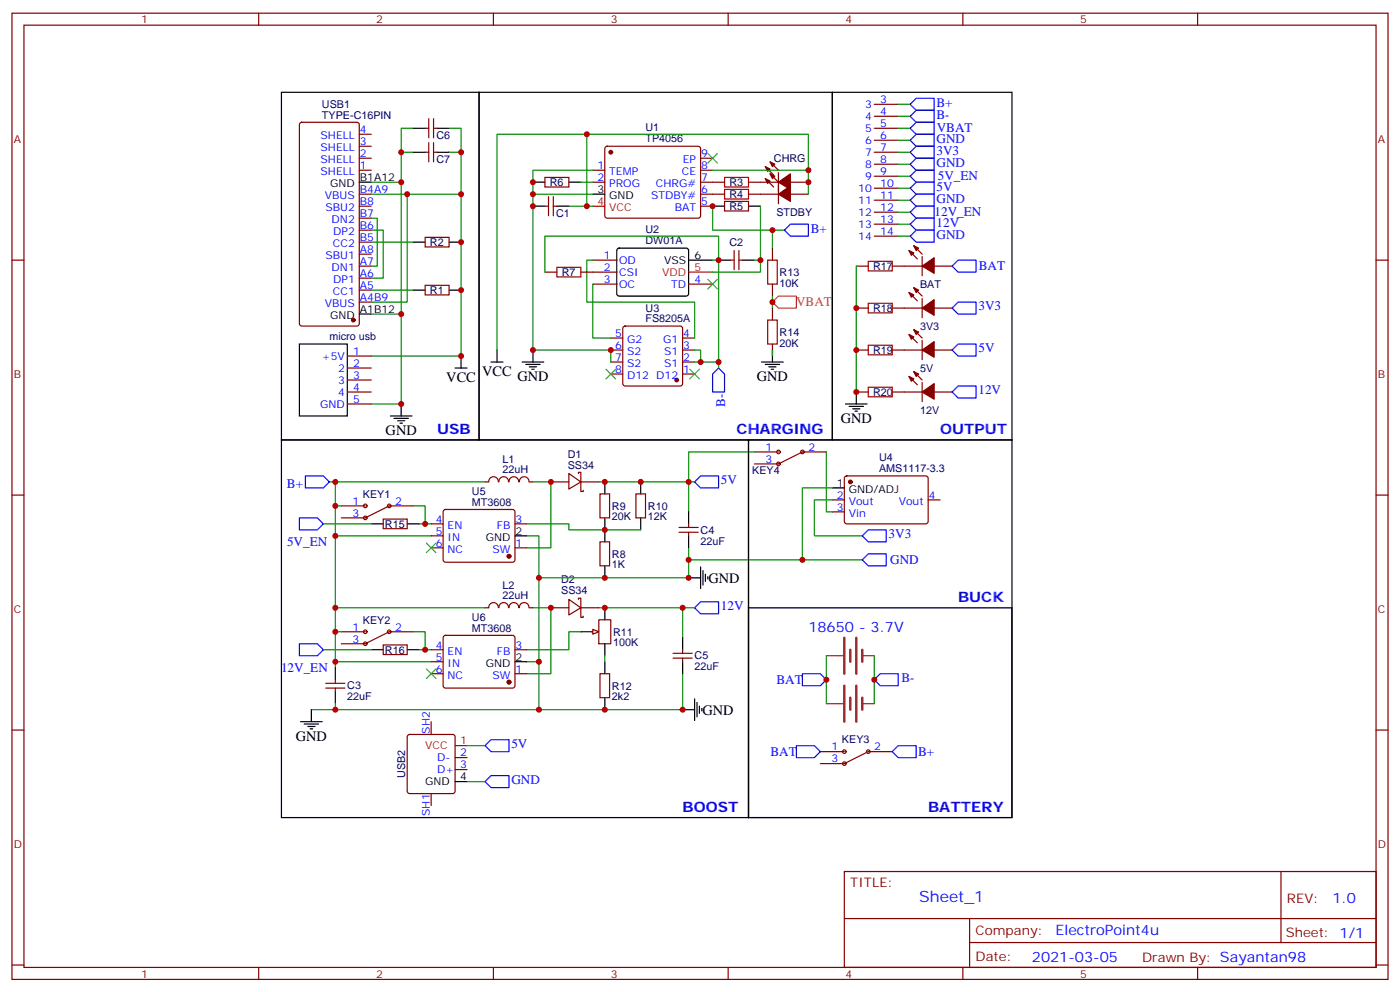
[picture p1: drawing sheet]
<svg xmlns="http://www.w3.org/2000/svg" width="412mm" height="292mm" viewBox="0 0 412 292" stroke-linecap="round" stroke-linejoin="round" font-family="sans-serif">
<g fill="none" stroke="#870000" stroke-width=".35">
<path d="M3.5 3.9h405.4v284.3h-405.4zM7.1 7.4h398.2v277.3h-398.2zM76.2 3.9v3.5M145.3 3.9v3.5M214.5 3.9v3.5M283.6 3.9v3.5M352.8 3.9v3.5M88.4 36.2l.5-.2h16.2l.7 .4v58.8l-.4 .7-16.5 .1-.7-.5v-58.8zM105.8 39.5h3.6M125.2 37.7h1.1M126.3 34.9v5.7M127.7 37.7h1.1"/>
<path d="M127.7 34.9v5.7M257.5 30.7h7.1M257.5 34.2h7.1M257.5 37.7h7.1M105.8 57.2h3.6M105.8 50.1h3.6M105.8 46.6h3.6M105.8 43h3.6M125.2 44.8h1.1M126.3 42v5.6M127.7 44.8h1.1M127.7 42v5.6"/>
<path d="M160.5 52.2h7.1v2.8h-7.1zM161.6 57.9v5.6M163 57.9v5.6M174.6 50.1h3.6M174.6 53.6h3.6M178.4 43.2l.5-.2h26.8l.5 .2 .2 .5-.1 20.1-.6 .4-27.1-.1-.4-.6v-19.8zM206.4 57.2h7M206.4 50.1h3.5M206.4 46.6h3.5M206.4 53.6h7M213.4 59.3h7.1v2.8h-7.1zM220.5 57.2h8.8"/>
<path d="M225.4 49l2.5 2.5M225.4 52.6l2.5 2.4M226.8 51.2l2.5 2.4h-8.8M226.8 47.6l2.5 2.5M229.3 50.8v9.2M232.8 57.2h5.3M232.8 53.6h5.3M257.5 41.3h7.1M257.5 44.8h7.1M257.5 48.3h7.1M257.5 51.9h7.1M257.5 55.4h7.1"/>
<path d="M257.5 58.9h7.1M3.5 76.6h3.6M105.8 78.3h3.6M105.8 74.8h3.6M105.8 71.3h3.6M105.8 67.7h3.6M105.8 64.2h3.6M105.8 60.7h3.6M125.2 69.8h7.1v2.9h-7.1zM160.5 60.7h1.1M163 60.7h1M174.6 76.6h7.1"/>
<path d="M206.4 60.7h3.5M215.2 76.6h1.1M216.3 73.7v5.7M217.7 76.6h1M217.7 73.7v5.7M227.5 73v3.6M252.2 78.3h3.6M257.5 62.4h7.1M257.5 66h7.1M257.5 69.5h7.1M262.8 78.3h8.8M267.8 73.7l2.4 2.5"/>
<path d="M269.2 72.3l2.4 2.5M271.6 75.5v5.6M275.2 78.3h5.3M405.3 76.6h3.6M105.8 88.9h3.6M105.8 85.4h3.6M105.8 81.8h3.6M125.2 84h7.1v2.8h-7.1zM174.6 80.1h7.1M174.6 83.6h7.1M179.9 99.5h3.5M183.7 96.2l.4-.2h16.3l.5 .2 .2 .5v16.2l-.3 .5-.4 .2h-16.3l-.4-.2-.3-.5v-16.2z"/>
<path d="M201.1 99.5h3.5M202.8 83.6h7.1M227.5 83.6v3.5M227.5 90.7v3.5M252.2 90.7h3.6M262.8 90.7h8.8M267.8 86.1l2.4 2.4M267.8 98.4l2.4 2.5M269.2 84.7l2.4 2.4M269.2 97l2.4 2.5M271.6 87.8v5.7M275.2 90.7h5.3"/>
<path d="M102.3 104.8h7.1M102.3 108.3h7.1M102.3 111.8h7.1M102.3 115.4h7.1M102.3 118.9h7.1M179.9 110.1h3.5M179.9 106.5h3.5M179.9 103h3.5M201.1 110.1h3.5M201.1 106.5h3.5M201.1 103h3.5M227.5 101.2v3.6"/>
<path d="M252.2 103h3.6M252.2 115.4h3.6M262.8 103h8.8M262.8 115.4h8.8M267.8 110.8l2.4 2.4M269.2 109.4l2.4 2.4M271.6 100.2v5.6M271.6 112.5v5.7M275.2 103h5.3M275.2 115.4h5.3M167.6 139.3l3.5 2.5-3.5 2.1zM170.4 139.3v-.3h.7v2.8"/>
<path d="M222.2 133h7.1M222.2 136.5h7.1M236.4 133h7M3.5 145.7h3.6M100.5 148.9h7.1M100.5 152.4h7.1M112.9 152.8h7v2.8h-7zM114.7 148.9h7M127 154.2h3.5M127 157.7h3.5M130.8 150.1l.4-.2h19.8l.5 .2 .2 .5-.1 14.4-.6 .5-20-.1-.5-.7v-14.1zM142.9 141.8h1"/>
<path d="M144 141.8a1.41 1.41 0 0 1 1.4-1.5 1.41 1.41 0 0 1 1.4 1.5M147 141.8a1.41 1.41 0 0 1 1.4-1.5 1.41 1.41 0 0 1 1.4 1.5M150 141.8a1.41 1.41 0 0 1 1.4-1.5 1.41 1.41 0 0 1 1.4 1.5M151.7 154.2h3.5M153 141.8a1.41 1.41 0 0 1 1.4-1.5 1.41 1.41 0 0 1 1.4 1.5M155.9 141.8h1.1M162.3 141.8h5.3M171.1 141.8v2.8h.7v-.3M171.1 141.8h5.3M176.7 145.3h2.9v7.1h-2.9zM176.7 159.5h2.9v7h-2.9zM187.3 145.3h2.8v7.1h-2.8z"/>
<path d="M200 156.6h5.7M200 155.2h5.7M202.8 154.2v1M202.8 156.6v1.1M245.2 147.1h3.5M245.2 150.6h3.5M248.9 140.3l.5-.2h23.6l.4 .7-.1 12.9-.6 .5-23.6-.1-.4-.6v-12.7zM273.4 147.1h3.5M405.3 145.7h3.6M127 161.2h3.5M142.9 178.9h1M144 178.8a1.41 1.41 0 0 1 1.4-1.5 1.41 1.41 0 0 1 1.4 1.5"/>
<path d="M147 178.8a1.41 1.41 0 0 1 1.4-1.5 1.41 1.41 0 0 1 1.4 1.5M150 178.8a1.41 1.41 0 0 1 1.4-1.5 1.41 1.41 0 0 1 1.4 1.5M151.7 161.2h3.5M153 178.8a1.41 1.41 0 0 1 1.4-1.5 1.41 1.41 0 0 1 1.4 1.5M155.9 178.9h1.1M162.3 178.9h5.3M167.6 176.4l3.5 2.5-3.5 2.1zM170.4 176.4v-.4h.7v2.9M171.1 178.9v2.8h.7v-.4M171.1 178.9h5.3M100.5 185.9h7.1M100.5 189.4h7.1"/>
<path d="M112.9 189.8h7v2.8h-7zM114.7 185.9h7M127 198.3h3.5M127 191.2h3.5M127 194.7h3.5M130.8 187.2l.4-.2h19.8l.5 .2 .2 .5-.1 14.4-.6 .4-20-.1-.5-.6v-14.1zM151.7 198.3h3.5M151.7 191.2h3.5M174.3 185.9h1.7M176.4 182.4h3.5v7h-3.5zM176.7 198.3h2.9v7h-2.9zM198.3 193.7h5.6"/>
<path d="M198.3 192.3h5.6M201.1 191.2v1.1M201.1 193.7v1M3.5 214.8h3.6M96 202.5h5.6M96 201.1h5.6M98.8 200v1.1M98.8 202.5v1.1M120.2 216.3l.5-.2h12.6l.5 .2 .3 .5v16l-.3 .5-.5 .2h-12.6l-.5-.2-.3-.5v-16zM127 212.4v3.5M405.3 214.8h3.6M127 233.5v3.6"/>
<path d="M134.1 223h3.5M134.1 226.5h3.5M241.7 221.2h7M241.7 224.7h7M255.8 221.2h7M248.7 256.5h156.6v28.2h-156.6zM377.3 256.5v20.9M248.7 270.3h156.5M285.6 277.4h119.6M285.6 270.3v14.1M3.5 284h3.6M76.2 284.7v3.5"/>
<path d="M145.3 284.7v3.5M214.5 284.7v3.5M283.6 284.7v3.5M352.8 284.7v3.5M405.3 284h3.6"/>
</g>
<g fill="#870000" stroke="#870000" stroke-width=".35">
<path d="M225.4 49l1.4 .7-.7 .7z"/>
<path d="M226.8 47.6l1.4 .7-.7 .7z"/>
<path d="M229.3 53.6l3.5-2.4v4.5z"/>
<path d="M225.4 52.6l1.4 .7-.7 .7z"/>
<path d="M226.8 51.2l1.4 .7-.7 .7z"/>
<path d="M229.3 57.2l3.5-2.5v4.6z"/>
<path d="M267.8 73.7l1.4 .7-.7 .7z"/>
<path d="M269.2 72.3l1.4 .7-.7 .7z"/>
<path d="M271.6 78.3l3.6-2.5v4.6z"/>
<path d="M267.8 86.1l1.4 .7-.7 .7z"/>
<path d="M269.2 84.7l1.4 .7-.7 .7z"/>
<path d="M271.6 90.7l3.6-2.5v4.6z"/>
<path d="M267.8 98.4l1.4 .7-.7 .7z"/>
<path d="M269.2 97l1.4 .7-.7 .7z"/>
<path d="M271.6 103l3.6-2.5v4.6z"/>
<path d="M267.8 110.8l1.4 .7-.7 .7z"/>
<path d="M269.2 109.4l1.4 .7-.7 .7z"/>
<path d="M271.6 115.4l3.6-2.5v4.6z"/>
<circle cx="104.1" cy="94.2" r=".53"/>
<circle cx="179.9" cy="44.8" r=".53"/>
<circle cx="199.3" cy="111.8" r=".53"/>
<circle cx="250.5" cy="141.8" r=".53"/>
<circle cx="149.9" cy="200.7" r=".53"/>
<circle cx="149.9" cy="163.7" r=".53"/>
</g>
<g fill="none" stroke="#000" stroke-width=".35">
<path d="M82.9 27.2h58.2v102.3h-58.2zM121.7 37.7h3.5M128.8 37.7h3.5M141.1 27.2h104.1v102.3h-104.1zM105.8 53.6h3.6M121.7 44.8h3.5M128.8 44.8h3.5M157 53.6h3.5M167.6 53.6h3.5M174.6 57.2h3.6M121.7 71.3h3.5M132.3 71.3h3.5"/>
<path d="M157 60.7h3.5M164 60.7h3.6M181.9 73.2l.5-.2 20 .1 .4 .6v13l-.7 .4h-20l-.4-.7v-12.7zM202.8 76.6h7.1M209.9 60.7h3.5M211.7 76.6h3.5M218.7 76.6h3.5M220.5 60.7h3.5M105.8 92.4h3.6M121.7 85.4h3.5M132.3 85.4h3.5M88.2 101.2h14.1v21.2h-14.1z"/>
<path d="M134.1 108.3h3.5M135.8 104.8v3.5M144.6 106.5h3.6M146.4 103v3.5M249.1 118.9h6.3M250.1 119.6h4.3M252.2 115.4v3.5M82.9 129.5h137.6v111.1h-137.6zM251.2 120.3h2.1M251.9 121h.7M109.4 154.2h3.5M119.9 154.2h3.6"/>
<path d="M151.7 157.7h3.5M178.2 141.8v3.5M178.2 152.4v7.1M188.7 141.8v3.5M188.7 152.4v3.5M202.8 150.6v3.6M202.8 157.7v3.5M245.2 143.6h3.5M178.2 166.5v3.5M178.2 178.9v3.5M202.8 170h3.6M206.4 166.9v6.3"/>
<path d="M207.1 167.9v4.3M207.8 169v2.1M208.5 169.7v.7M98.8 196.5v3.5M109.4 191.2h3.5M119.9 191.2h3.6M151.7 194.7h3.5M171.1 185.9h3.5M178.2 189.4v3.6M178.2 194.7v3.6M201.1 187.7v3.5M201.1 194.7v3.6"/>
<path d="M98.8 203.6v3.5M178.2 205.3v3.5M201.1 208.8h3.5M204.6 205.7v6.3M205.3 206.7v4.3M206 207.8v2.1M206.7 208.5v.7M134.1 230h3.5"/>
</g>
<path d="M174.6 60.7h3.6M202.8 80.1h7.1M134.1 219.4h3.5" fill="none" stroke="#f00" stroke-width=".35"/>
<g fill="none" stroke="#008700" stroke-width=".35">
<path d="M121.7 37.7h-3.5v15.9M132.3 37.7h3.5v19.5M172.9 39.5h-26.5v63.5M264.6 30.7h3.5M264.6 34.2h3.5M264.6 37.7h3.5M109.4 57.2h10.5v31.7h-10.5M109.4 53.6h8.8v38.8h-8.8M118.2 44.8h3.5M119.9 57.2h15.9v47.6h-26.4M132.3 44.8h3.5M171.1 53.6h3.5"/>
<path d="M174.6 57.2h-17.6v45.8h22.9v3.5M174.6 50.1h-17.6v7.1M209.9 50.1h28.2v7.1M238.1 50.1v-10.6h-65.2v21.2M264.6 41.3h3.5M264.6 44.8h3.5M264.6 48.3h3.5M264.6 51.9h3.5M264.6 55.4h3.5M264.6 58.9h3.5M109.4 64.2h1.7v14.1h-1.7M109.4 67.7h3.5v14.1h-3.5"/>
<path d="M109.4 71.3h12.3M167.6 60.7h7M174.6 76.6h-1.7v12.3h31.7v10.6M209.9 76.6h1.8v29.9h-5.3M209.9 60.7v7h21.2M222.2 76.6h1.8M224 60.7v19.4h-14.1M227.5 67.7v5.3M252.2 78.3v37.1M264.6 62.4h3.5M264.6 66h3.5M264.6 69.5h3.5"/>
<path d="M109.4 85.4h12.3M118.2 92.4v26.5h-8.8M174.6 83.6v15.9h5.3M204.6 103h1.8v3.5h-1.8M222.2 133h-19.4v8.8h1.8M243.4 133v17.6h1.8M95.2 154.2h14.2M97 141.8h1.8M98.8 157.7v21.2M98.8 157.7h28.2M100.5 148.9h-1.7v8.8M121.7 148.9h3.5v5.3h1.8"/>
<path d="M123.5 154.2h1.7M142.9 141.8h-44.1v7.1M155.2 157.7h3.5v37h-3.5M155.2 154.2h12.4v1.7h21.1M157 141.8h5.3v19.4h-7.1M176.4 141.8h26.4v8.8M245.2 143.6h-8.8v21.1h17.6M245.2 147.1h-5.3v10.6h14.1M142.9 178.9h-44.1v7M157 178.9h5.3v19.4h-7.1M176.4 178.9h24.7v8.8M202.8 161.2v8.8h-44.1"/>
<path d="M202.8 164.7h33.6M95.2 191.2h14.2M100.5 185.9h-1.7v8.8M121.7 185.9h3.5v5.3h1.8M123.5 191.2h1.7M127 194.7h-28.2v1.8M158.7 194.7v14.1h-59.9v-1.7M201.1 198.3v10.5h-42.4M243.4 193v14.1M257.5 193v14.1M91.7 208.8h7.1M137.6 219.4h5.3"/>
<path d="M137.6 230h5.3"/>
</g>
<path d="M213.4 52.2h7.1v2.8h-7.1zM213.4 55.7h7.1v2.9h-7.1zM226.1 76.6h2.9v7h-2.9zM255.8 76.9h7v2.8h-7zM226.1 94.2h2.9v7h-2.9zM255.8 89.3h7v2.8h-7zM255.8 101.6h7v2.8h-7zM255.8 113.9h7v2.9h-7z" fill="none" stroke="#a10000" stroke-width=".35"/>
<path d="M208.5 45.2l2.8 2.8M211.3 45.2l-2.8 2.8M208.5 82.2l2.8 2.8M211.3 82.2l-2.8 2.8M178.5 108.7l2.8 2.8M181.3 108.7l-2.8 2.8M203.2 108.7l2.8 2.8M206 108.7l-2.8 2.8M125.6 159.8l2.8 2.8M128.4 159.8l-2.8 2.8M125.6 196.8l2.8 2.9M128.4 196.8l-2.8 2.9" fill="none" stroke="#3c3" stroke-width=".35"/>
<g fill="none" stroke="#00f" stroke-width=".35">
<path d="M268.1 30.7l1.8-1.8h5.3v3.6h-5.3zM268.1 34.2l1.8-1.7h5.3v3.5h-5.3zM268.1 37.7l1.8-1.7h5.3v3.5h-5.3zM268.1 44.8l1.8-1.8h5.3v3.6h-5.3zM268.1 48.3l1.8-1.7h5.3v3.5h-5.3zM268.1 55.4l1.8-1.8h5.3v3.6h-5.3zM268.1 58.9l1.8-1.7h5.3v3.5h-5.3zM268.1 51.9l1.8-1.8h5.3v3.5h-5.3zM268.1 41.3l1.8-1.8h5.3v3.5h-5.3zM231.1 67.7l1.7-1.7h5.3v3.5h-5.3zM268.1 66l1.8-1.8h5.3v3.5h-5.3zM268.1 69.5l1.8-1.8h5.3v3.6h-5.3z"/>
<path d="M268.1 62.4l1.8-1.7h5.3v3.5h-5.3zM280.5 78.3l1.7-1.7h5.3v3.5h-5.3zM282.2 88.9h5.3v3.5h-5.3l-1.7-1.7zM211.7 108.3l1.7 1.8v5.3h-3.5v-5.3zM280.5 115.4l1.7-1.8h5.3v3.5h-5.3zM282.2 101.2h5.3v3.6h-5.3l-1.7-1.8zM88.2 152.4h5.3l1.7 1.8-1.7 1.7h-5.3zM90 140.1h5.2l1.8 1.7-1.8 1.8h-5.2zM204.6 141.8l1.8-1.7h5.3v3.5h-5.3zM254 157.7l1.8-1.8h5.3v3.6h-5.3zM254 164.7l1.8-1.7h5.3v3.5h-5.3zM88.2 189.4h5.3l1.7 1.8-1.7 1.8h-5.3z"/>
<path d="M236.4 198.3h5.3l1.7 1.7-1.7 1.8h-5.3zM259.3 198.3h5.3v3.5h-5.3l-1.8-1.8zM142.9 219.4l1.7-1.7h5.3v3.5h-5.3zM234.6 219.4h5.3l1.8 1.8-1.8 1.8h-5.3zM142.9 230l1.7-1.8h5.3v3.6h-5.3zM262.8 221.2l1.8-1.8h5.3v3.6h-5.3z"/>
</g>
<g fill="none" stroke="#900" stroke-width=".35">
<path d="M236.4 133l-7.1 3.5M114.7 148.9l-7.1 3.5M114.7 185.9l-7.1 3.5M255.8 221.2l-7.1 3.5"/>
<circle cx="229.3" cy="133" r=".53"/>
<circle cx="229.3" cy="136.5" r=".53"/>
<circle cx="236.4" cy="133" r=".53"/>
<circle cx="107.6" cy="148.9" r=".53"/>
<circle cx="107.6" cy="152.4" r=".53"/>
<circle cx="114.7" cy="148.9" r=".53"/>
<circle cx="107.6" cy="185.9" r=".53"/>
<circle cx="107.6" cy="189.4" r=".53"/>
<circle cx="114.7" cy="185.9" r=".53"/>
<circle cx="248.7" cy="221.2" r=".53"/>
<circle cx="248.7" cy="224.7" r=".53"/>
<circle cx="255.8" cy="221.2" r=".53"/>
</g>
<path d="M229.3 87.1h5.3v3.6h-5.3l-1.8-1.8z" fill="none" stroke="#f60" stroke-width=".35"/>
<path d="M248.7 187.7v10.6M250.5 191.2v3.5M252.2 187.7v10.6M254 191.2v3.5M248.7 201.8v10.6M250.5 205.3v3.5M252.2 201.8v10.6M254 205.3v3.5" fill="none" stroke="#8c2424" stroke-width=".71"/>
<path d="M243.4 193h5M254 193h3.5M243.4 207.1h5M254 207.1h3.5" fill="none" stroke="#8c2424" stroke-width=".35"/>
<path d="M174.6 185.2l1.8 .7-1.8 .7z" fill="#f0f0f0" stroke="#870000" stroke-width=".35"/>
<path d="M211.7 76.6v-7.1h-51.2v10.6M227.5 87.1v3.6M211.7 106.5v1.8M227.5 103v1.8M201.1 178.9h3.5M171.1 185.9h-3.5v5.3h-12.4M178.2 193v1.7" fill="none" stroke="#008700" stroke-width=".35"/>
<g fill="none" stroke="#000" stroke-width=".35">
<path d="M245.2 27.2h52.9v102.3h-52.9zM118.2 118.9v3.5M153.8 106.5h6.4M154.9 107.2h4.2M155.9 107.9h2.1M156.6 108.7h.7M157 103v3.5M224.4 106.5h6.3M225.4 107.2h4.3M226.5 107.9h2.1M227.2 108.7h.7M227.5 103v3.5"/>
<path d="M115 122.4h6.4M116.1 123.1h4.2M117.1 123.8h2.1M117.8 124.5h.7M220.5 129.5h77.6v111.1h-77.6zM220.5 178.9h77.6v61.7h-77.6zM88.5 212.4h6.4M89.6 213.1h4.2M90.7 213.8h2.1M91.4 214.5h.7M91.7 208.8v3.6"/>
</g>
<path d="M204.6 178.9l1.8-1.8h5.3v3.5h-5.3z" fill="none" stroke="#00f" stroke-width=".35"/>
<path d="M164 78.7h7.1v2.8h-7.1z" fill="none" stroke="#a10000" stroke-width=".35"/>
<path d="M160.5 80.1h3.5M171.1 80.1h3.5" fill="none" stroke="#870000" stroke-width=".35"/>
<g fill="#c00">
<circle cx="238.1" cy="53.6" r=".88"/>
<circle cx="157" cy="53.6" r=".88"/>
<circle cx="224" cy="76.6" r=".88"/>
<circle cx="135.8" cy="71.3" r=".88"/>
<circle cx="135.8" cy="85.4" r=".88"/>
<circle cx="209.9" cy="60.7" r=".88"/>
<circle cx="238.1" cy="50.1" r=".88"/>
<circle cx="172.9" cy="60.7" r=".88"/>
<circle cx="172.9" cy="39.5" r=".88"/>
<circle cx="206.4" cy="106.5" r=".88"/>
<circle cx="211.7" cy="76.6" r=".88"/>
<circle cx="158.8" cy="194.7" r=".88"/>
<circle cx="162.3" cy="141.8" r=".88"/>
<circle cx="178.2" cy="155.9" r=".88"/>
<circle cx="178.2" cy="141.8" r=".88"/>
<circle cx="158.8" cy="170" r=".88"/>
<circle cx="178.2" cy="170" r=".88"/>
<circle cx="188.7" cy="141.8" r=".88"/>
<circle cx="202.8" cy="170" r=".88"/>
<circle cx="162.3" cy="178.9" r=".88"/>
<circle cx="98.8" cy="141.8" r=".88"/>
<circle cx="98.8" cy="208.8" r=".88"/>
<circle cx="178.2" cy="208.8" r=".88"/>
<circle cx="158.8" cy="208.8" r=".88"/>
<circle cx="125.2" cy="154.2" r=".88"/>
<circle cx="98.8" cy="148.9" r=".88"/>
<circle cx="98.8" cy="185.9" r=".88"/>
<circle cx="125.2" cy="191.2" r=".88"/>
<circle cx="98.8" cy="194.7" r=".88"/>
<circle cx="227.5" cy="67.7" r=".88"/>
<circle cx="157" cy="60.7" r=".88"/>
<circle cx="157" cy="57.1" r=".88"/>
<circle cx="179.9" cy="103" r=".88"/>
<circle cx="98.8" cy="157.7" r=".88"/>
<circle cx="98.8" cy="178.9" r=".88"/>
<circle cx="202.8" cy="141.8" r=".88"/>
<circle cx="201.1" cy="208.8" r=".88"/>
<circle cx="202.8" cy="164.7" r=".88"/>
<circle cx="236.4" cy="164.7" r=".88"/>
<circle cx="118.2" cy="53.6" r=".88"/>
<circle cx="135.8" cy="57.1" r=".88"/>
<circle cx="118.2" cy="44.8" r=".88"/>
<circle cx="135.8" cy="44.8" r=".88"/>
<circle cx="119.9" cy="57.1" r=".88"/>
<circle cx="118.2" cy="92.4" r=".88"/>
<circle cx="252.2" cy="90.7" r=".88"/>
<circle cx="252.2" cy="103" r=".88"/>
<circle cx="252.2" cy="115.4" r=".88"/>
<circle cx="178.2" cy="178.9" r=".88"/>
<circle cx="157" cy="103" r=".88"/>
<circle cx="211.7" cy="106.5" r=".88"/>
<circle cx="201.1" cy="178.9" r=".88"/>
<circle cx="118.2" cy="118.9" r=".88"/>
<circle cx="135.8" cy="104.8" r=".88"/>
<circle cx="243.4" cy="200" r=".88"/>
<circle cx="257.5" cy="200" r=".88"/>
<circle cx="227.5" cy="88.9" r=".88"/>
</g>
<text font-size="4.6" fill="#00f" x="270.8" y="265.5">Sheet_1</text>
<g font-size="4.2">
<text x="131.5" y="112.3">VCC</text>
<text x="142" y="110.5">VCC</text>
<text x="152.4" y="112.2">GND</text>
<text x="223" y="112.2">GND</text>
<text x="247.6" y="124.5">GND</text>
<text x="113.6" y="128.1">GND</text>
<text x="208.7" y="171.5">GND</text>
<text x="206.9" y="210.3">GND</text>
<text x="87.1" y="218">GND</text>
</g>
<g font-size="4.2" fill="#00f">
<text x="128.8" y="127.7">USB</text>
<text x="217" y="127.7">CHARGING</text>
<text x="276.9" y="127.7">OUTPUT</text>
<text x="282.2" y="177.1">BUCK</text>
<text x="238.1" y="185.9">18650 - 3.7V</text>
<text x="201.1" y="238.8">BOOST</text>
<text x="273.4" y="238.8">BATTERY</text>
<text x="392.5" y="265.7">1.0</text>
<text x="310.9" y="275.3">ElectroPoint4u</text>
<text x="304" y="283.1">2021-03-05</text>
</g>
<g font-size="3.9" fill="#00f">
<text x="275.9" y="31.4">B+</text>
<text x="275.9" y="34.9">B-</text>
<text x="275.9" y="42">GND</text>
<text x="275.9" y="39">VBAT</text>
<text x="275.9" y="45.5">3V3</text>
<text x="275.9" y="49">GND</text>
<text x="276.2" y="53.1">5V_EN</text>
<text x="275.9" y="56.1">5V</text>
<text x="275.9" y="59.6">GND</text>
<text x="275.3" y="63.7">12V_EN</text>
<text x="238.8" y="68.4">B+</text>
<text x="275.9" y="66.7">12V</text>
<text x="275.9" y="70.2">GND</text>
<text x="288.3" y="79.5">BAT</text>
<text x="288.2" y="91.4">3V3</text>
<text x="288.2" y="103.7">5V</text>
<text x="213.6" y="119.8" transform="rotate(-90 213.6 119.8)">B-</text>
<text x="288.2" y="116.1">12V</text>
<text x="84.5" y="143.7">B+</text>
<text x="212.4" y="142.5">5V</text>
<text x="84.5" y="160.8">5V_EN</text>
<text x="261.8" y="158.4">3V3</text>
<text x="262.3" y="166.1">GND</text>
<text x="212.4" y="179.6">12V</text>
<text x="82.8" y="197.8">12V_EN</text>
<text x="228.7" y="201.3">BAT</text>
<text x="265.5" y="200.6">B-</text>
<text x="150.6" y="220.1">5V</text>
<text x="226.9" y="222.5">BAT</text>
<text x="270.4" y="222.4">B+</text>
<text x="150.6" y="230.7">GND</text>
</g>
<text font-size="3.9" fill="#f60" x="234.5" y="90.1">VBAT</text>
<g font-size="3.9" fill="#800">
<text x="250.5" y="261.1">TITLE:</text>
<text x="379.1" y="265.7">REV:</text>
<text x="287.4" y="275.3">Company:</text>
<text x="378.7" y="275.9">Sheet: 1/1</text>
<text x="287.4" y="282.9">Date:</text>
<text x="336.4" y="283">Drawn By: Sayantan98</text>
</g>
<g font-size="3.2" fill="#800">
<text x="41.6" y="6.9">1</text>
<text x="110.8" y="6.9">2</text>
<text x="179.9" y="6.9">3</text>
<text x="249.1" y="6.9">4</text>
<text x="318.2" y="6.9">5</text>
<text x="4.1" y="42">A</text>
<text x="405.9" y="42">A</text>
<text x="4.1" y="111.1">B</text>
<text x="405.9" y="111.1">B</text>
<text x="4.1" y="180.3">C</text>
<text x="405.9" y="180.3">C</text>
<text x="4.1" y="249.4">D</text>
<text x="405.9" y="249.4">D</text>
<text x="41.6" y="287.7">1</text>
<text x="110.8" y="287.7">2</text>
<text x="179.9" y="287.7">3</text>
<text x="249.1" y="287.7">4</text>
<text x="318.2" y="287.7">5</text>
</g>
<g font-size="3.2" fill="#000080">
<text x="94.8" y="34.9">TYPE-C16PIN</text>
<text x="94.8" y="31.8">USB1</text>
<text x="128.5" y="41">C6</text>
<text x="190.2" y="41.8">TP4056</text>
<text x="190.2" y="38.6">U1</text>
<text x="228" y="47.7">CHRG</text>
<text x="128.5" y="48.1">C7</text>
<text x="161.9" y="54.8">R6</text>
<text x="214.9" y="54.8">R3</text>
<text x="214.9" y="58.3">R4</text>
<text x="163.8" y="64">C1</text>
<text x="214.9" y="61.8">R5</text>
<text x="228.7" y="63.6">STDBY</text>
<text x="190.2" y="71.8">DW01A</text>
<text x="190.2" y="68.6">U2</text>
<text x="126.7" y="72.4">R2</text>
<text x="214.9" y="72.4">C2</text>
<text x="165.5" y="81.3">R7</text>
<text x="229.7" y="81.3">R13</text>
<text x="257.2" y="79.4">R17</text>
<text x="126.7" y="86.5">R1</text>
<text x="229.7" y="84.4">10K</text>
<text x="271" y="84.8">BAT</text>
<text x="190.2" y="94.9">FS8205A</text>
<text x="190.2" y="91.8">U3</text>
<text x="257.2" y="91.8">R18</text>
<text x="97" y="100.2">micro usb</text>
<text x="229.7" y="98.9">R14</text>
<text x="271" y="97.1">3V3</text>
<text x="229.7" y="102">20K</text>
<text x="257.2" y="104.1">R19</text>
<text x="271" y="109.5">5V</text>
<text x="257.2" y="116.5">R20</text>
<text x="271" y="121.8">12V</text>
<text x="148" y="136.2">L1</text>
<text x="167.2" y="137.9">SS34</text>
<text x="167.2" y="134.9">D1</text>
<text x="258.9" y="135.6">U4</text>
<text x="148" y="139.2">22uH</text>
<text x="221.6" y="139.5">KEY4</text>
<text x="258.9" y="138.8">AMS1117-3.3</text>
<text x="106.9" y="146.5">KEY1</text>
<text x="139" y="148.9">MT3608</text>
<text x="139" y="145.7">U5</text>
<text x="113.4" y="155.3">R15</text>
<text x="180.3" y="153.2">20K</text>
<text x="180.3" y="150.1">R9</text>
<text x="190.9" y="153.2">12K</text>
<text x="190.9" y="150.1">R10</text>
<text x="206.4" y="160.3">22uF</text>
<text x="206.4" y="157">C4</text>
<text x="180.3" y="167.3">1K</text>
<text x="180.3" y="164.2">R8</text>
<text x="148" y="173.2">L2</text>
<text x="165.3" y="171.7">D2</text>
<text x="148" y="176.3">22uH</text>
<text x="165.3" y="174.7">SS34</text>
<text x="106.9" y="183.5">KEY2</text>
<text x="139" y="185.9">MT3608</text>
<text x="139" y="182.8">U6</text>
<text x="180.6" y="190.2">100K</text>
<text x="180.6" y="187.1">R11</text>
<text x="113.4" y="192.3">R16</text>
<text x="204.6" y="197.3">22uF</text>
<text x="204.6" y="194">C5</text>
<text x="102.3" y="202.9">C3</text>
<text x="180.3" y="203">R12</text>
<text x="102.3" y="206.1">22uF</text>
<text x="180.3" y="206.1">2k2</text>
<text x="248" y="218.8">KEY3</text>
<text x="119.3" y="229" transform="rotate(-90 119.3 229)">USB2</text>
</g>
<g font-size="3.2" fill="#00f">
<text x="254.8" y="31.8">3</text>
<text x="254.8" y="35.3">4</text>
<text x="259.3" y="30.3">3</text>
<text x="259.3" y="33.9">4</text>
<text x="94.4" y="40.9">SHELL</text>
<text x="106" y="39.2">4</text>
<text x="254.8" y="38.8">5</text>
<text x="259.3" y="37.4">5</text>
<text x="259.3" y="40.9">6</text>
<text x="94.4" y="48">SHELL</text>
<text x="94.4" y="44.4">SHELL</text>
<text x="106" y="46.2">2</text>
<text x="106" y="42.7">3</text>
<text x="201.1" y="48">EP</text>
<text x="206.6" y="46.2">9</text>
<text x="254.8" y="42.3">6</text>
<text x="254.8" y="45.9">7</text>
<text x="259.3" y="44.4">7</text>
<text x="259.3" y="48">8</text>
<text x="94.4" y="51.5">SHELL</text>
<text x="106" y="49.7">1</text>
<text x="176" y="49.7">1</text>
<text x="176" y="53.3">2</text>
<text x="179.5" y="51.5">TEMP</text>
<text x="200.8" y="51.5">CE</text>
<text x="206.6" y="53.3">7</text>
<text x="206.6" y="49.7">8</text>
<text x="254.8" y="49.4">8</text>
<text x="254.8" y="52.9">9</text>
<text x="259.3" y="51.5">9</text>
<text x="95.7" y="58.6">VBUS</text>
<text x="106" y="56.8">B4A9</text>
<text x="179.5" y="55">PROG</text>
<text x="191.8" y="58.6">STDBY#</text>
<text x="193.2" y="55">CHRG#</text>
<text x="206.6" y="56.8">6</text>
<text x="252.8" y="56.4">10</text>
<text x="252.8" y="60">11</text>
<text x="259.3" y="55">10</text>
<text x="259.3" y="58.6">11</text>
<text x="95.8" y="62.1">SBU2</text>
<text x="97.7" y="65.6">DN2</text>
<text x="106" y="63.9">B7</text>
<text x="106" y="60.3">B8</text>
<text x="198.8" y="62.1">BAT</text>
<text x="206.6" y="60.3">5</text>
<text x="252.8" y="63.5">12</text>
<text x="259.3" y="62.1">12</text>
<text x="259.3" y="65.6">13</text>
<text x="98.2" y="69.1">DP2</text>
<text x="106" y="70.9">B5</text>
<text x="106" y="67.4">B6</text>
<text x="252.8" y="67">13</text>
<text x="252.8" y="70.6">14</text>
<text x="259.3" y="69.1">14</text>
<text x="95.8" y="76.2">SBU1</text>
<text x="98.1" y="72.7">CC2</text>
<text x="106" y="78">A7</text>
<text x="106" y="74.4">A8</text>
<text x="177.9" y="76.2">1</text>
<text x="182.4" y="77.6">OD</text>
<text x="97.7" y="79.7">DN1</text>
<text x="98.2" y="83.3">DP1</text>
<text x="106" y="81.5">A6</text>
<text x="177.9" y="79.7">2</text>
<text x="177.9" y="83.3">3</text>
<text x="182.4" y="81.1">CSI</text>
<text x="204.6" y="83.3">4</text>
<text x="98.1" y="86.8">CC1</text>
<text x="106" y="88.5">A4B9</text>
<text x="106" y="85">A5</text>
<text x="182.4" y="84.7">OC</text>
<text x="197.7" y="84.7">TD</text>
<text x="95.7" y="90.3">VBUS</text>
<text x="181.3" y="99.1">5</text>
<text x="184.7" y="100.9">G2</text>
<text x="195.3" y="100.9">G1</text>
<text x="201.3" y="99.1">4</text>
<text x="94.8" y="105.8">+5V</text>
<text x="104.1" y="104.4">1</text>
<text x="104.1" y="107.9">2</text>
<text x="181.3" y="102.7">6</text>
<text x="181.3" y="106.2">7</text>
<text x="184.7" y="104.4">S2</text>
<text x="184.7" y="107.9">S2</text>
<text x="195.6" y="107.9">S1</text>
<text x="195.6" y="104.4">S1</text>
<text x="201.3" y="106.2">2</text>
<text x="201.3" y="102.7">3</text>
<text x="99.6" y="109.4">2</text>
<text x="99.6" y="112.9">3</text>
<text x="104.1" y="111.5">3</text>
<text x="181.3" y="109.7">8</text>
<text x="184.7" y="111.5">D12 D12</text>
<text x="201.3" y="109.7">1</text>
<text x="94.3" y="119.9">GND</text>
<text x="99.6" y="116.4">4</text>
<text x="104.1" y="115">4</text>
<text x="104.1" y="118.5">5</text>
<text x="225.5" y="132.6">1</text>
<text x="225.5" y="136.2">3</text>
<text x="238.1" y="132.6">2</text>
<text x="103.8" y="148.5">1</text>
<text x="116.4" y="148.5">2</text>
<text x="246.5" y="146.8">2</text>
<text x="250" y="148.5">Vout</text>
<text x="264.7" y="148.5">Vout</text>
<text x="273.6" y="146.8">4</text>
<text x="103.8" y="152">3</text>
<text x="128.3" y="153.8">4</text>
<text x="131.8" y="155.6">EN</text>
<text x="146.4" y="155.6">FB</text>
<text x="151.9" y="153.8">3</text>
<text x="246.5" y="150.3">3</text>
<text x="250" y="152">Vin</text>
<text x="128.3" y="157.3">5</text>
<text x="128.3" y="160.9">6</text>
<text x="131.8" y="159.1">IN</text>
<text x="151.9" y="160.9">1</text>
<text x="131.8" y="162.6">NC</text>
<text x="145.1" y="162.6">SW</text>
<text x="103.8" y="185.6">1</text>
<text x="116.4" y="185.6">2</text>
<text x="103.8" y="189.1">3</text>
<text x="128.3" y="190.9">4</text>
<text x="151.9" y="190.9">3</text>
<text x="128.3" y="194.4">5</text>
<text x="128.3" y="197.9">6</text>
<text x="131.8" y="192.6">EN</text>
<text x="131.8" y="196.1">IN</text>
<text x="146.4" y="192.6">FB</text>
<text x="151.9" y="197.9">1</text>
<text x="131.8" y="199.7">NC</text>
<text x="145.1" y="199.7">SW</text>
<text x="126.6" y="215.9" transform="rotate(-90 126.6 215.9)">SH2</text>
<text x="244.9" y="220.8">1</text>
<text x="257.5" y="220.8">2</text>
<text x="128.8" y="224">D-</text>
<text x="128.8" y="227.5">D+</text>
<text x="135.6" y="222.6">2</text>
<text x="135.6" y="226.1">3</text>
<text x="244.9" y="224.4">3</text>
<text x="126.6" y="240.1" transform="rotate(-90 126.6 240.1)">SH1</text>
</g>
<g font-size="3.2">
<text x="106" y="53.3">B1A12</text>
<text x="97.2" y="55">GND</text>
<text x="176" y="56.8">3</text>
<text x="179.5" y="58.6">GND</text>
<text x="195.6" y="77.6">VSS</text>
<text x="204.6" y="76.2">6</text>
<text x="97.2" y="93.8">GND</text>
<text x="106" y="92.1">A1B12</text>
<text x="246.5" y="143.2">1</text>
<text x="250" y="145">GND/ADJ</text>
<text x="143.1" y="159.1">GND</text>
<text x="151.9" y="157.3">2</text>
<text x="143.1" y="196.1">GND</text>
<text x="151.9" y="194.4">2</text>
<text x="125.2" y="231.1">GND</text>
<text x="135.6" y="229.7">4</text>
</g>
<g font-size="3.2" fill="#f00">
<text x="176" y="60.3">4</text>
<text x="179.5" y="62.1">VCC</text>
<text x="195.1" y="81.1">VDD</text>
<text x="204.6" y="79.7">5</text>
<text x="125.2" y="220.5">VCC</text>
<text x="135.6" y="219.1">1</text>
</g>
</svg>
